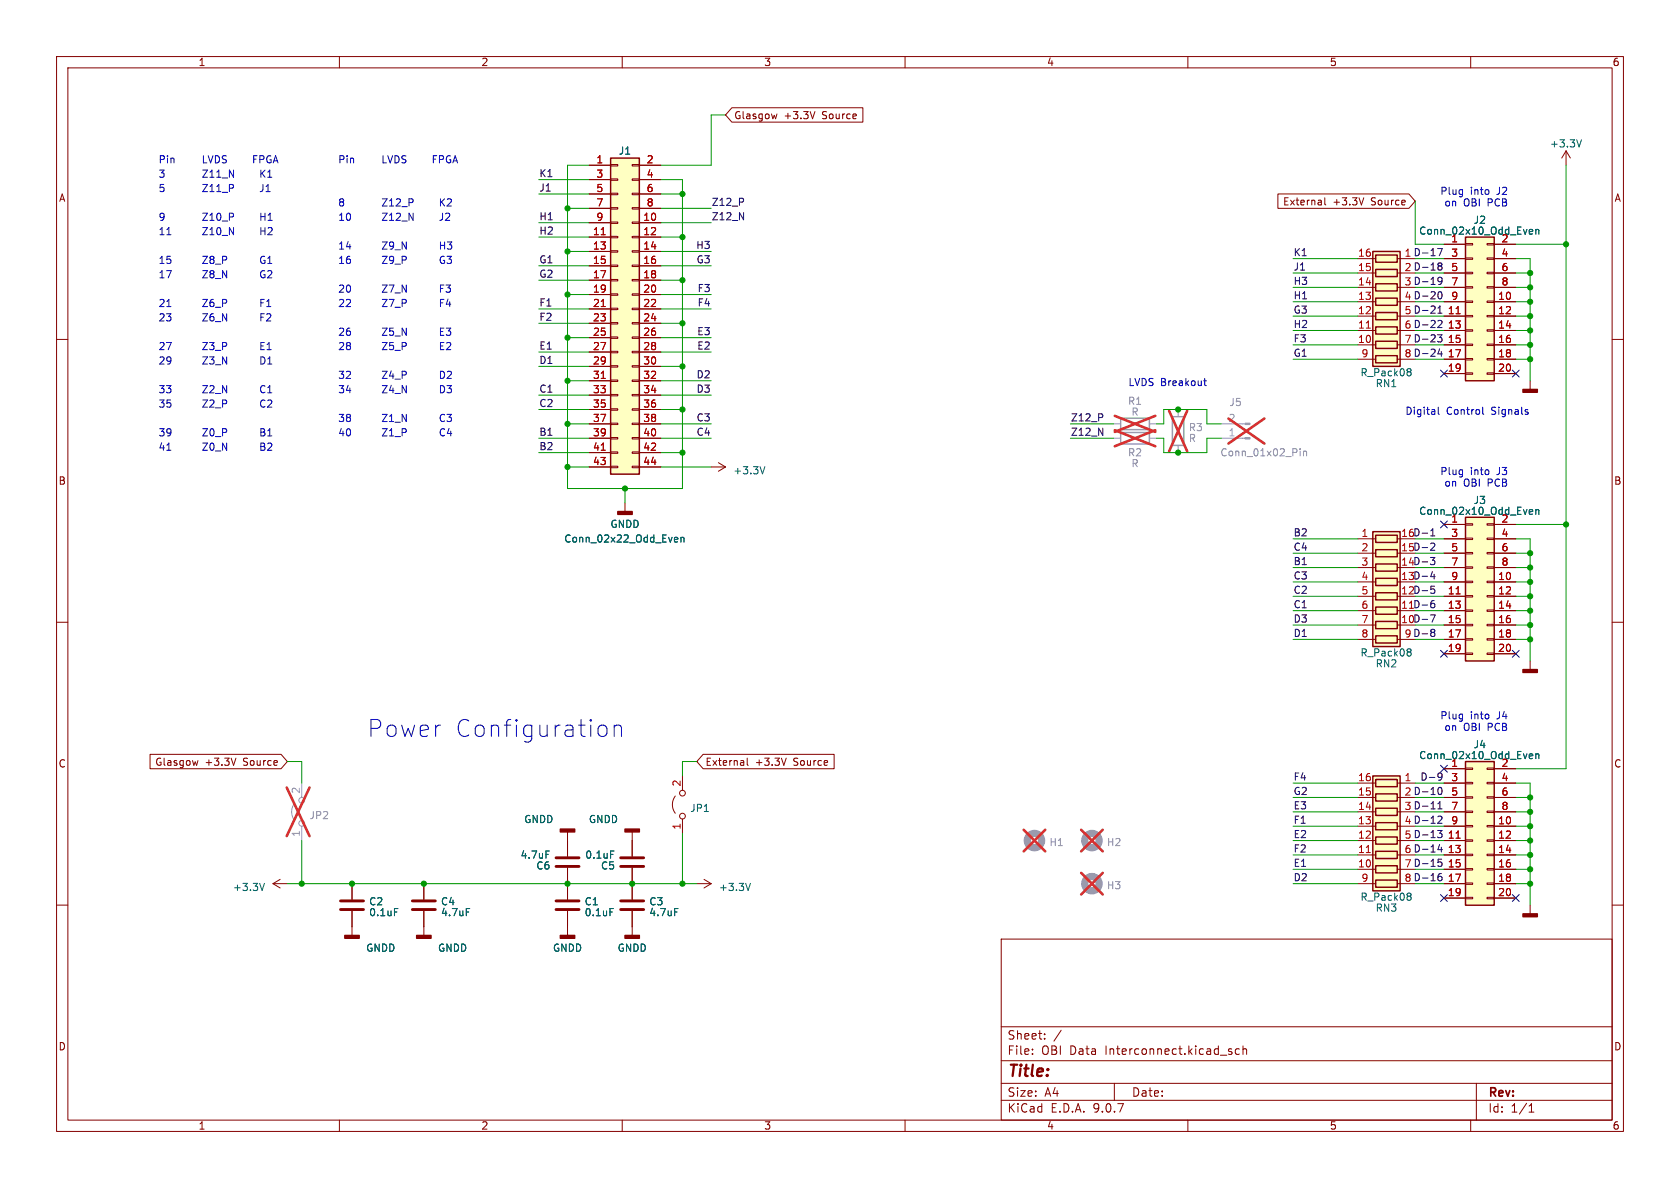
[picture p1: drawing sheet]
<svg xmlns="http://www.w3.org/2000/svg" width="297mm" height="210mm" viewBox="0 0 297 210" stroke-linecap="round" stroke-linejoin="round" font-family="sans-serif">
<g fill="none" stroke="#840000" stroke-width=".18">
<path d="M10 10h277v190h-277zM12 12h273v186h-273zM60 10v2M110 10v2M160 10v2M210 10v2M260 10v2M10 60h2M285 60h2M10 110h2M285 110h2M10 160h2"/>
<path d="M177 166h108v32h-108zM285 160h2M60 198v2M110 198v2M160 198v2M177 194.5h108M177 191.5h108M177 187.5h108M177 181.5h108M182.5 186.3v.1M182.5 185.5v.1M184.7 183.6v.1"/>
<path d="M184.7 182.8v.1M187.6 182.1l-1.3 2M197 191.5v3M210 198v2M217.4 185.9l.3 .1 .1 .2-.2 .2h-.3M217.4 185.4l.3 .1M219.1 185.5l-.4-.1-.3 .3v.4l.1 .2h.6M219.7 185.5l.3-.1 .3 .1 .1 .9M219.7 184.9v1.5M260 198v2M261 191.5v6.5M270.3 196.6h.9"/>
<path d="M270.3 195.5l.4-.4v1.5"/>
</g>
<g fill="none" stroke="#9c9b98" stroke-width=".18">
<path d="M53.3 138.4v2.6M52.1 142a2.54 2.54 0 0 0 0 3M53.3 146.1v2.5"/>
<circle cx="53.3" cy="145.5" r=".51"/>
<circle cx="53.3" cy="141.5" r=".51"/>
</g>
<path d="M50.7 139.2l4 8.6M54.7 139.2l-4 8.6" fill="none" stroke="#e12e31" stroke-width=".46"/>
<path d="M242.7 94h4.8v20.3h-4.8z" fill="#ffffc2"/>
<path d="M242.7 94h4.8v20.3h-4.8zM243.2 94.6h3.8v1.3h-3.8zM243.2 97.2h3.8v1.2h-3.8zM243.2 99.7h3.8v1.3h-3.8zM243.2 102.2h3.8v1.3h-3.8zM243.2 104.8h3.8v1.2h-3.8zM243.2 107.3h3.8v1.3h-3.8zM243.2 109.9h3.8v1.2h-3.8zM243.2 112.4h3.8v1.3h-3.8z" fill="none" stroke="#840000" stroke-width=".25"/>
<g fill="none" stroke="#840000" stroke-width=".18">
<path d="M240 95.3h3.2M240 97.8h3.2M247 95.3h.6M247 97.8h.6M240 100.3h3.2M240 102.9h3.2M240 105.4h3.2M240 108h3.2M240 110.5h3.2M240 113h3.2M247 100.3h.6M247 102.9h.6"/>
<path d="M247 105.4h.6M247 108h.6M247 110.5h.6M247 113h3.2M270.5 116.8v1.6"/>
</g>
<path d="M249 114.7h.2l.3 .2-.3 .3M249 115.2h.2M249.2 115.2l.3 .3v.2l-.2 .2-.3 .1" fill="none" stroke="#006464" stroke-width=".18"/>
<path d="M269.2 118.4h2.6v.5h-2.6z" fill="#840000" stroke="#840000" stroke-width=".25"/>
<path d="M259.1 91.4h5.1v25.4h-5.1z" fill="#ffffc2"/>
<path d="M259.1 91.4h5.1v25.4h-5.1z" fill="none" stroke="#840000" stroke-width=".25"/>
<g fill="none" stroke="#840000" stroke-width=".18">
<path d="M255.3 92.7h3.8M255.3 95.3h3.8M255.3 97.8h3.8M259.1 92.6h1.2v.2h-1.2zM259.1 95.1h1.2v.3h-1.2zM259.1 97.7h1.2v.2h-1.2zM262.9 92.6h1.3v.2h-1.3zM262.9 95.1h1.3v.3h-1.3zM262.9 97.7h1.3v.2h-1.3zM264.2 92.7h3.8M264.2 95.3h3.8M264.2 97.8h3.8"/>
<path d="M255.3 100.3h3.8M255.3 102.9h3.8M255.3 105.4h3.8M255.3 108h3.8M255.3 110.5h3.8M255.3 113h3.8M255.3 115.6h3.8M259.1 100.2h1.2v.3h-1.2zM259.1 102.7h1.2v.3h-1.2zM259.1 105.3h1.2v.2h-1.2zM259.1 107.8h1.2v.3h-1.2zM259.1 110.4h1.2v.2h-1.2z"/>
<path d="M259.1 112.9h1.2v.3h-1.2zM259.1 115.4h1.2v.3h-1.2zM262.9 100.2h1.3v.3h-1.3zM262.9 102.7h1.3v.3h-1.3zM262.9 105.3h1.3v.2h-1.3zM262.9 107.8h1.3v.3h-1.3zM262.9 110.4h1.3v.2h-1.3zM262.9 112.9h1.3v.3h-1.3zM262.9 115.4h1.3v.3h-1.3zM264.2 100.3h3.8M264.2 102.9h3.8M264.2 105.4h3.8"/>
<path d="M264.2 108h3.8M264.2 110.5h3.8M264.2 113h3.8M264.2 115.6h3.8"/>
</g>
<path d="M257.4 105h.7" fill="none" stroke="#a90000" stroke-width=".18"/>
<path d="M270.5 90.1h.4l.1 .3-.6 .1M270.9 90.9h-.4M271.5 90.2l.2-.1h.3l.1 .8M271.5 90.1v.8" fill="none" stroke="#006464" stroke-width=".18"/>
<path d="M259.1 41.9h5.1v25.4h-5.1z" fill="#ffffc2"/>
<path d="M259.1 41.9h5.1v25.4h-5.1z" fill="none" stroke="#840000" stroke-width=".25"/>
<g fill="none" stroke="#840000" stroke-width=".18">
<path d="M276.9 26.7l-.8 1.2M276.9 26.7l.7 1.2M276.9 26.7v2.5M255.3 43.2h3.8M255.3 45.7h3.8M255.3 48.3h3.8M255.3 50.8h3.8M255.3 53.3h3.8M255.3 55.9h3.8M255.3 58.4h3.8M259.1 43.1h1.2v.2h-1.2zM259.1 45.6h1.2v.2h-1.2z"/>
<path d="M259.1 48.1h1.2v.3h-1.2zM259.1 50.7h1.2v.2h-1.2zM259.1 53.2h1.2v.3h-1.2zM259.1 55.8h1.2v.2h-1.2zM259.1 58.3h1.2v.2h-1.2zM262.9 43.1h1.3v.2h-1.3zM262.9 45.6h1.3v.2h-1.3zM262.9 48.1h1.3v.3h-1.3zM262.9 50.7h1.3v.2h-1.3zM262.9 53.2h1.3v.3h-1.3zM262.9 55.8h1.3v.2h-1.3zM262.9 58.3h1.3v.2h-1.3z"/>
<path d="M264.2 43.2h3.8M264.2 45.7h3.8M264.2 48.3h3.8M264.2 50.8h3.8M264.2 53.3h3.8M264.2 55.9h3.8M264.2 58.4h3.8M255.3 61h3.8M255.3 63.5h3.8M255.3 66h3.8M259.1 60.8h1.2v.3h-1.2zM259.1 63.4h1.2v.2h-1.2z"/>
<path d="M259.1 65.9h1.2v.3h-1.2zM262.9 60.8h1.3v.3h-1.3zM262.9 63.4h1.3v.2h-1.3zM262.9 65.9h1.3v.3h-1.3zM264.2 61h3.8M264.2 63.5h3.8M264.2 66h3.8M270.5 160v1.5"/>
</g>
<path d="M257.4 55.5h.7" fill="none" stroke="#a90000" stroke-width=".18"/>
<path d="M279.6 24.7l-.4 1.3M270.5 40.6h.4l.1 .3-.6 .1M270.9 41.3l-.4 .1M271.5 40.7l.2-.1h.3l.1 .8M271.5 40.6v.8" fill="none" stroke="#006464" stroke-width=".18"/>
<path d="M269.2 161.5h2.6v.6h-2.6z" fill="#840000" stroke="#840000" stroke-width=".25"/>
<path d="M259.1 134.6h5.1v25.4h-5.1z" fill="#ffffc2"/>
<path d="M259.1 134.6h5.1v25.4h-5.1z" fill="none" stroke="#840000" stroke-width=".25"/>
<g fill="none" stroke="#840000" stroke-width=".18">
<path d="M110.5 88.9v1.5M125.7 82.6h2.6M127 81.8l1.3 .8M128.3 82.6l-1.3 .7M255.3 135.9h3.8M255.3 138.4h3.8M259.1 135.8h1.2v.2h-1.2zM259.1 138.3h1.2v.3h-1.2zM262.9 135.8h1.3v.2h-1.3zM262.9 138.3h1.3v.3h-1.3zM264.2 135.9h3.8M264.2 138.4h3.8"/>
<path d="M255.3 141h3.8M255.3 143.5h3.8M255.3 146.1h3.8M255.3 148.6h3.8M255.3 151.1h3.8M255.3 153.7h3.8M255.3 156.2h3.8M255.3 158.8h3.8M259.1 140.8h1.2v.3h-1.2zM259.1 143.4h1.2v.2h-1.2zM259.1 145.9h1.2v.3h-1.2zM259.1 148.5h1.2v.2h-1.2z"/>
<path d="M259.1 151h1.2v.3h-1.2zM259.1 153.5h1.2v.3h-1.2zM259.1 156.1h1.2v.2h-1.2zM259.1 158.6h1.2v.3h-1.2zM262.9 140.8h1.3v.3h-1.3zM262.9 143.4h1.3v.2h-1.3zM262.9 145.9h1.3v.3h-1.3zM262.9 148.5h1.3v.2h-1.3zM262.9 151h1.3v.3h-1.3zM262.9 153.5h1.3v.3h-1.3zM262.9 156.1h1.3v.2h-1.3zM262.9 158.6h1.3v.3h-1.3z"/>
<path d="M264.2 141h3.8M264.2 143.5h3.8M264.2 146.1h3.8M264.2 148.6h3.8M264.2 151.1h3.8M264.2 153.7h3.8M264.2 156.2h3.8M264.2 158.8h3.8"/>
</g>
<path d="M257.4 148.2h.7" fill="none" stroke="#a90000" stroke-width=".18"/>
<path d="M135.2 82.5l-.4 1.3M270.5 133.3h.4l.1 .3-.6 .1M270.9 134.1h-.4M271.5 133.4l.2-.1h.3l.1 .8M271.5 133.3v.8" fill="none" stroke="#006464" stroke-width=".18"/>
<path d="M198.1 76.5h5.1v2h-5.1zM198.1 73.9h5.1v2h-5.1zM207.3 73.7h2v5h-2z" fill="none" stroke="#9c9b98" stroke-width=".25"/>
<path d="M196.8 77.5h1.3M196.8 74.9h1.3M203.2 77.5h1.3M203.2 74.9h1.3M208.3 72.4v1.3M208.3 78.7v1.3M215.9 77.5h4.2M215.9 74.9h4.2" fill="none" stroke="#9c9b98" stroke-width=".18"/>
<path d="M197.1 76.1l7.1 2.8M197.1 73.5l7.1 2.8M204.2 76.1l-7.1 2.8M204.2 73.5l-7.1 2.8M206.7 72.6l3.2 7.2M209.9 72.6l-3.2 7.2M217.2 74l6.3 4.4M223.5 74l-6.3 4.4" fill="none" stroke="#e12e31" stroke-width=".46"/>
<g fill="#9c9b98" stroke="#9c9b98" stroke-width=".18">
<path d="M220.1 77.3h.9v.3h-.9z"/>
<path d="M220.1 74.8h.9v.3h-.9z"/>
</g>
<path d="M229.8 79.3v.1M229.8 79.7v.9M230.4 79.7v.9M230.4 79.9l.2-.2 .3 .1 .1 .8" fill="none" stroke="#939391" stroke-width=".18"/>
<path d="M109.2 90.4h2.6v.5h-2.6z" fill="#840000" stroke="#840000" stroke-width=".25"/>
<path d="M107.9 27.9h5.1v55.9h-5.1z" fill="#ffffc2"/>
<path d="M107.9 27.9h5.1v55.9h-5.1z" fill="none" stroke="#840000" stroke-width=".25"/>
<g fill="none" stroke="#840000" stroke-width=".18">
<path d="M104.1 29.2h3.8M104.1 31.8h3.8M104.1 34.3h3.8M104.1 36.8h3.8M104.1 39.4h3.8M107.9 29.1h1.3v.2h-1.3zM107.9 31.6h1.3v.3h-1.3zM107.9 34.2h1.3v.2h-1.3zM107.9 36.7h1.3v.3h-1.3zM107.9 39.2h1.3v.3h-1.3zM111.8 29.1h1.2v.2h-1.2zM111.8 31.6h1.2v.3h-1.2z"/>
<path d="M111.8 34.2h1.2v.2h-1.2zM111.8 36.7h1.2v.3h-1.2zM111.8 39.2h1.2v.3h-1.2zM113 29.2h3.8M113 31.8h3.8M113 34.3h3.8M113 36.8h3.8M113 39.4h3.8M104.1 41.9h3.8M104.1 44.5h3.8M104.1 47h3.8M104.1 49.5h3.8"/>
<path d="M104.1 52.1h3.8M104.1 54.6h3.8M104.1 57.2h3.8M104.1 59.7h3.8M107.9 41.8h1.3v.2h-1.3zM107.9 44.3h1.3v.3h-1.3zM107.9 46.9h1.3v.2h-1.3zM107.9 49.4h1.3v.3h-1.3zM107.9 51.9h1.3v.3h-1.3zM107.9 54.5h1.3v.2h-1.3zM107.9 57h1.3v.3h-1.3zM107.9 59.6h1.3v.2h-1.3z"/>
<path d="M111.8 41.8h1.2v.2h-1.2zM111.8 44.3h1.2v.3h-1.2zM111.8 46.9h1.2v.2h-1.2zM111.8 49.4h1.2v.3h-1.2zM111.8 51.9h1.2v.3h-1.2zM111.8 54.5h1.2v.2h-1.2zM111.8 57h1.2v.3h-1.2zM111.8 59.6h1.2v.2h-1.2zM113 41.9h3.8M113 44.5h3.8M113 47h3.8M113 49.5h3.8"/>
<path d="M113 52.1h3.8M113 54.6h3.8M113 57.2h3.8M113 59.7h3.8M104.1 62.2h3.8M104.1 64.8h3.8M104.1 67.3h3.8M104.1 69.9h3.8M104.1 72.4h3.8M104.1 74.9h3.8M104.1 77.5h3.8M107.9 62.1h1.3v.3h-1.3z"/>
<path d="M107.9 64.6h1.3v.3h-1.3zM107.9 67.2h1.3v.2h-1.3zM107.9 69.7h1.3v.3h-1.3zM107.9 72.3h1.3v.2h-1.3zM107.9 74.8h1.3v.3h-1.3zM107.9 77.3h1.3v.3h-1.3zM107.9 79.9h1.3v.2h-1.3zM111.8 62.1h1.2v.3h-1.2zM111.8 64.6h1.2v.3h-1.2zM111.8 67.2h1.2v.2h-1.2zM111.8 69.7h1.2v.3h-1.2zM111.8 72.3h1.2v.2h-1.2z"/>
<path d="M111.8 74.8h1.2v.3h-1.2zM111.8 77.3h1.2v.3h-1.2zM111.8 79.9h1.2v.2h-1.2zM113 62.2h3.8M113 64.8h3.8M113 67.3h3.8M113 69.9h3.8M113 72.4h3.8M113 74.9h3.8M113 77.5h3.8M270.5 67.3v1.5M104.1 80h3.8"/>
<path d="M104.1 82.6h3.8M107.9 82.4h1.3v.3h-1.3zM111.8 82.4h1.2v.3h-1.2zM113 80h3.8M113 82.6h3.8M120.6 137.2v2.5M48.3 156.2l1.2 .8M48.3 156.2h2.5M49.5 155.4l-1.2 .8M62.2 156.2v2.8M74.9 156.2v2.8M100.3 147.1v4.3"/>
<path d="M100.3 153.4v5.6M111.8 147.1v4.3M111.8 153.4v5.6M119.4 140.7a2.54 2.54 0 0 0 0 3.1M120.6 144.8v2.5M123.2 156.2h2.5M124.5 155.4l1.2 .8M125.7 156.2l-1.2 .8M62.2 161v4.4M74.9 161v4.4M100.3 161v4.4M111.8 161v4.4"/>
<circle cx="120.7" cy="144.3" r=".51"/>
<circle cx="120.7" cy="140.2" r=".51"/>
</g>
<path d="M106.3 41.5h.7M106.3 54.2h.7M106.3 66.9h.7M106.3 79.6h.7" fill="none" stroke="#a90000" stroke-width=".18"/>
<path d="M119.4 95h.4v.3l-.6 .1M119.8 95.8h-.4M120.4 95.1l.2-.1h.3v.8M120.4 95v.8M46.8 156.2l-.5 1.2M96.5 150.4h.6M107.9 150.4h.6M132.7 156.2l-.4 1.2M69.7 160.6h.6M82.4 160.6h.6M107.8 160.6h.6M119.3 160.6h.6" fill="none" stroke="#006464" stroke-width=".18"/>
<g fill="#840000" stroke="#840000" stroke-width=".25">
<path d="M269.2 68.8h2.6v.5h-2.6z"/>
<path d="M61 165.4h2.5v.5h-2.5z"/>
<path d="M73.7 165.4h2.5v.5h-2.5z"/>
<path d="M99.1 165.4h2.5v.5h-2.5z"/>
<path d="M110.5 165.4h2.5v.5h-2.5z"/>
<path d="M99.1 146.6h2.5v.5h-2.5z"/>
<path d="M110.5 146.6h2.5v.5h-2.5z"/>
</g>
<path d="M60.2 159.3h4.1M72.9 159.3h4.1M98.3 159.3h4.1M98.3 153.2h4.1M98.3 151.6h4.1M109.7 159.3h4.1M109.7 153.2h4.1M109.7 151.6h4.1M60.2 160.8h4.1M72.9 160.8h4.1M98.3 160.8h4.1M109.7 160.8h4.1" fill="none" stroke="#840000" stroke-width=".51"/>
<g fill="none" stroke="#9c9b98" stroke-width="1.3">
<circle cx="182.9" cy="148.6" r="1.27"/>
<circle cx="193" cy="156.2" r="1.27"/>
<circle cx="193" cy="148.6" r="1.27"/>
</g>
<path d="M181 146.7l3.8 3.8M184.8 146.7l-3.8 3.8M191.1 146.7l3.8 3.8M191.1 154.3l3.8 3.8M194.9 146.7l-3.8 3.8M194.9 154.3l-3.8 3.8" fill="none" stroke="#e12e31" stroke-width=".46"/>
<path d="M242.7 44.5h4.8v20.3h-4.8z" fill="#ffffc2"/>
<path d="M242.7 44.5h4.8v20.3h-4.8zM243.2 45.1h3.8v1.3h-3.8zM243.2 47.6h3.8v1.3h-3.8zM243.2 50.2h3.8v1.2h-3.8zM243.2 52.7h3.8v1.3h-3.8zM243.2 55.2h3.8v1.3h-3.8zM243.2 57.8h3.8v1.3h-3.8zM243.2 60.3h3.8v1.3h-3.8zM243.2 62.9h3.8v1.2h-3.8z" fill="none" stroke="#840000" stroke-width=".25"/>
<g fill="none" stroke="#840000" stroke-width=".18">
<path d="M240 45.7h3.2M240 48.3h3.2M240 50.8h3.2M240 53.3h3.2M240 55.9h3.2M240 58.4h3.2M247 45.7h3.2M247 48.3h.6M247 50.8h3.2M247 53.3h.6M247 55.9h3.2M247 58.4h3.2"/>
<path d="M240 61h3.2M240 63.5h3.2M247 61h3.2M247 63.5h3.2"/>
</g>
<path d="M241.5 58h.8" fill="none" stroke="#a90000" stroke-width=".18"/>
<path d="M249 65.2h.2l.3 .2-.3 .3M249 65.7h.2M249.2 65.7l.3 .3v.2l-.2 .2h-.3" fill="none" stroke="#006464" stroke-width=".18"/>
<path d="M242.7 137.2h4.8v20.3h-4.8z" fill="#ffffc2"/>
<path d="M242.7 137.2h4.8v20.3h-4.8zM243.2 137.8h3.8v1.3h-3.8zM243.2 140.3h3.8v1.3h-3.8zM243.2 142.9h3.8v1.2h-3.8zM243.2 145.4h3.8v1.3h-3.8zM243.2 148h3.8v1.2h-3.8zM243.2 150.5h3.8v1.3h-3.8zM243.2 153h3.8v1.3h-3.8zM243.2 155.6h3.8v1.2h-3.8z" fill="none" stroke="#840000" stroke-width=".25"/>
<g fill="none" stroke="#840000" stroke-width=".18">
<path d="M129.4 19h23.1v2.6h-23.1l-1.1-1.3zM144.1 19.7l-.5 1.3M104.1 29.2h3.8M104.1 31.8h3.8M104.1 34.3h3.8M104.1 36.8h3.8M104.1 39.4h3.8M113 29.2h3.8M113 31.8h3.8M113 34.3h3.8M113 36.8h3.8M113 39.4h3.8"/>
<path d="M137.4 20.1l-.3 .9M225.9 34.3h23.2l1.1 1.3-1.1 1.2h-23.2zM234.2 35v1l.2 .2M241.1 35l-.4 1.2M104.1 41.9h3.8M104.1 44.5h3.8M104.1 47h3.8M104.1 49.5h3.8M104.1 52.1h3.8M104.1 54.6h3.8M104.1 57.2h3.8M104.1 59.7h3.8"/>
<path d="M113 41.9h3.8M113 44.5h3.8M113 47h3.8M113 49.5h3.8M113 52.1h3.8M113 54.6h3.8M113 57.2h3.8M113 59.7h3.8M255.3 43.2h3.8M255.3 45.7h3.8M255.3 48.3h3.8M255.3 50.8h3.8"/>
<path d="M255.3 53.3h3.8M255.3 55.9h3.8M255.3 58.4h3.8M264.2 43.2h3.8M264.2 45.7h3.8M264.2 48.3h3.8M264.2 50.8h3.8M264.2 53.3h3.8M264.2 55.9h3.8M264.2 58.4h3.8M104.1 62.2h3.8M104.1 64.8h3.8"/>
<path d="M104.1 67.3h3.8M104.1 69.9h3.8M104.1 72.4h3.8M104.1 74.9h3.8M104.1 77.5h3.8M113 62.2h3.8M113 64.8h3.8M113 67.3h3.8M113 69.9h3.8M113 72.4h3.8M113 74.9h3.8M113 77.5h3.8"/>
<path d="M255.3 61h3.8M255.3 63.5h3.8M255.3 66h3.8M264.2 61h3.8M264.2 63.5h3.8M264.2 66h3.8M104.1 80h3.8M104.1 82.6h3.8M113 80h3.8M113 82.6h3.8M255.3 92.7h3.8M255.3 95.3h3.8"/>
<path d="M255.3 97.8h3.8M264.2 92.7h3.8M264.2 95.3h3.8M264.2 97.8h3.8M255.3 100.3h3.8M255.3 102.9h3.8M255.3 105.4h3.8M255.3 108h3.8M255.3 110.5h3.8M255.3 113h3.8M255.3 115.6h3.8M264.2 100.3h3.8"/>
<path d="M264.2 102.9h3.8M264.2 105.4h3.8M264.2 108h3.8M264.2 110.5h3.8M264.2 113h3.8M264.2 115.6h3.8M26.5 133.3h23.2l1.1 1.3-1.1 1.3h-23.2zM35 134.4l-.2 .9M41.7 134l-.4 1.3M124.3 133.3h23.2v2.6h-23.2l-1.1-1.3zM132.1 134v1.1l.2 .2M139 134l-.4 1.3"/>
<path d="M240 138.4h3.2M247 138.4h3.2M255.3 138.4h3.8M255.3 135.9h3.8M264.2 138.4h3.8M264.2 135.9h3.8M62.2 156.2v2.8M74.9 156.2v2.8M100.3 148.6v2.8M100.3 153.4v5.6M111.8 148.6v2.8M111.8 153.4v5.6"/>
<path d="M240 141h3.2M240 143.5h3.2M240 146.1h3.2M240 148.6h3.2M240 151.1h3.2M240 153.7h3.2M240 156.2h3.2M247 141h.6M247 143.5h3.2M247 146.1h.6M247 148.6h3.2M247 151.1h3.2"/>
<path d="M247 153.7h3.2M247 156.2h3.2M255.3 141h3.8M255.3 143.5h3.8M255.3 146.1h3.8M255.3 148.6h3.8M255.3 151.1h3.8M255.3 153.7h3.8M255.3 156.2h3.8M255.3 158.8h3.8M264.2 141h3.8M264.2 143.5h3.8"/>
<path d="M264.2 146.1h3.8M264.2 148.6h3.8M264.2 151.1h3.8M264.2 153.7h3.8M264.2 156.2h3.8M264.2 158.8h3.8M62.2 161v2.8M74.9 161v2.8M100.3 161v2.8M111.8 161v2.8"/>
</g>
<path d="M106.3 41.5h.7M106.3 54.2h.7M257.4 55.5h.7M106.3 66.9h.7M106.3 79.6h.7M257.4 105h.7M241.5 150.7h.8M257.4 148.2h.7" fill="none" stroke="#a90000" stroke-width=".18"/>
<g fill="none" stroke="#006464" stroke-width=".18">
<path d="M270.5 40.6h.4l.1 .3-.6 .1M270.9 41.3l-.4 .1M271.5 40.6v.8M271.5 40.7l.2-.1h.3l.1 .8M119.4 95h.4v.3l-.6 .1M119.8 95.8h-.4M120.4 95.1l.2-.1h.3v.8M120.4 95v.8M270.5 90.1h.4l.1 .3-.6 .1M270.9 90.9h-.4M271.5 90.1v.8M271.5 90.2l.2-.1h.3l.1 .8"/>
<path d="M270.5 133.3h.4l.1 .3-.6 .1M270.9 134.1h-.4M271.5 133.4l.2-.1h.3l.1 .8M271.5 133.3v.8M96.5 150.4h.6M107.9 150.4h.6M249 157.9h.2l.3 .2-.3 .3M249 158.4h.2M249.2 158.4l.3 .3v.2l-.2 .2h-.3M69.7 160.6h.6M82.4 160.6h.6M107.8 160.6h.6"/>
<path d="M119.3 160.6h.6"/>
</g>
<g fill="none" stroke="#0f0f0f" stroke-width=".18">
<path d="M254.1 59.2h.8l-.4 .5 .4 .1v.5l-.2 .1-.6-.1M254.1 43.9h.9l-.6 1.3M254.2 56.8l.5-.2 .2 .4-.8 .9h.8M254.2 54.5l.4-.4v1.3M254.2 55.4h.7M254.3 51.7l.2-.1a.68 .68 0 0 1 .4 .6 .68 .68 0 0 1-.4 .6l-.2-.1-.1-.4zM254.4 47l-.2-.2 .2-.3h.3l.2 .2-.2 .3M254.4 47l-.2 .3 .1 .3 .1 .1h.4l.1-.2v-.2l-.2-.3M254.4 47h.3M254.9 49.6l-.2 .2-.4-.1-.1-.1 .1-.5 .4-.1 .2 .1a.84 .84 0 0 1-.3 1.2h-.3M254.5 61.7l-.3 .9h.8M254.8 62.1v.9"/>
<path d="M252.9 98.5h.8l-.5 .5 .4 .2 .1 .4-.3 .2h-.3M252.9 94.7h.8M252.9 93.8l.4-.3v1.2M253.1 96l.4 .1 .2 .3-.8 .9h.8M252.9 108.7h.8l-.5 1.3M253 103.6h.6M253.1 111.7l.1 .1M253.1 111.3l.3-.1 .2 .2 .1 .1-.3 .3M253.1 106.7h.3l.3 .2-.2 .5h-.4M253.1 104.1h.3l.3 .3-.2 .4-.4 .1M253.2 111.8h.2M253.2 111.8l-.1 .1"/>
<path d="M253.2 101l-.3 .9h.8M253.4 111.8l.3 .2-.1 .4-.2 .1h-.3M253.5 106.2l-.4 .1M253.5 101.5v.9M254.3 139.3l.2-.1a.68 .68 0 0 1 .4 .6 .68 .68 0 0 1-.4 .7l-.2-.2-.1-.3zM254.3 136.7l.4-.1 .2 .2a.84 .84 0 0 1-.3 1.1h-.3M254.9 137.2l-.2 .2h-.4M254.1 146.8h.8l-.4 .5 .4 .1v.6l-.2 .1-.6-.1M254.2 144.4l.5-.1 .2 .3-.8 .9h.8M254.2 143h.7M254.2 142.1l.4-.4v1.3M254.5 149.3l-.3 .9h.8"/>
<path d="M254.8 154.4l-.4 .1a.86 .86 0 0 0 0 1.2l.5-.1v-.4l-.2-.3-.4 .1-.1 .2M254.8 149.8v.8M254.9 151.9h-.6l-.1 .6 .2-.1h.4l.1 .2v.4l-.2 .2-.5-.2"/>
</g>
<g fill="none" stroke="#009600" stroke-width=".18">
<path d="M95.2 39.4h8.9M95.2 31.8h8.9M95.2 34.3h8.9M100.3 36.8h3.8M104.1 29.2h-3.8v57.2h20.3v-54.6h-3.8M116.8 36.8h8.9M116.8 39.4h8.9M116.8 34.3h3.8M128.3 20.3h-2.6v8.9h-8.9M250.2 35.6v7.6h5.1M276.9 29.2v106.7h-8.9M95.2 54.6h8.9"/>
<path d="M95.2 57.2h8.9M95.2 41.9h8.9M95.2 49.5h8.9M95.2 47h8.9M100.3 52.1h3.8M100.3 59.7h3.8M100.3 44.5h3.8M116.8 52.1h8.9M116.8 54.6h8.9M116.8 57.2h3.8M116.8 59.7h8.9M116.8 44.5h8.9"/>
<path d="M116.8 41.9h3.8M116.8 49.5h3.8M116.8 47h8.9M228.6 53.3h11.4M228.6 50.8h11.4M228.6 48.3h11.4M228.6 45.7h11.4M228.6 55.9h11.4M228.6 58.4h11.4M250.2 53.3h5.1M250.2 50.8h5.1M250.2 48.3h5.1"/>
<path d="M250.2 45.7h5.1M250.2 55.9h5.1M250.2 58.4h5.1M268 53.3h2.5M268 50.8h2.5M268 45.7h2.5v21.6M268 48.3h2.5M268 43.2h8.9M268 55.9h2.5M268 58.4h2.5M95.2 72.4h8.9M95.2 77.5h8.9"/>
<path d="M95.2 62.2h8.9M95.2 69.9h8.9M95.2 64.8h8.9M100.3 74.9h3.8M100.3 67.3h3.8M116.8 74.9h8.9M116.8 72.4h3.8M116.8 77.5h8.9M116.8 62.2h8.9M116.8 69.9h8.9M116.8 67.3h8.9M116.8 64.8h3.8"/>
<path d="M189.2 74.9h7.6M189.2 77.5h7.6M204.5 74.9h1.2v-2.5h7.7v2.5h2.5M204.5 77.5h1.2v2.5h7.7v-2.5h2.5M228.6 63.5h11.4M228.6 61h11.4M250.2 63.5h5.1M250.2 61h5.1M268 63.5h2.5M268 61h2.5M95.2 80h8.9M100.3 82.6h3.8"/>
<path d="M110.5 86.4v2.5M116.8 80h3.8M116.8 82.6h8.9M228.6 95.3h11.4M228.6 97.8h11.4M250.2 95.3h5.1M250.2 97.8h5.1M268 95.3h2.5v21.5M268 97.8h2.5M268 92.7h8.9M228.6 100.3h11.4M228.6 110.5h11.4"/>
<path d="M228.6 108h11.4M228.6 102.9h11.4M228.6 105.4h11.4M228.6 113h11.4M250.2 100.3h5.1M250.2 110.5h5.1M250.2 108h5.1M250.2 102.9h5.1M250.2 105.4h5.1M250.2 113h5.1M268 100.3h2.5M268 110.5h2.5"/>
<path d="M268 108h2.5M268 102.9h2.5M268 105.4h2.5M268 113h2.5M50.8 134.6h2.5v3.8M123.2 134.6h-2.6v2.6M228.6 138.4h11.4M250.2 138.4h5.1M268 138.4h2.5v21.6M50.8 156.2h72.4M53.3 148.6v7.6M120.6 147.3v8.9"/>
<path d="M228.6 141h11.4M228.6 143.5h11.4M228.6 153.7h11.4M228.6 156.2h11.4M228.6 151.1h11.4M228.6 146.1h11.4M228.6 148.6h11.4M250.2 141h5.1M250.2 143.5h5.1M250.2 153.7h5.1M250.2 156.2h5.1M250.2 151.1h5.1"/>
<path d="M250.2 146.1h5.1M250.2 148.6h5.1M268 141h2.5M268 143.5h2.5M268 153.7h2.5M268 156.2h2.5M268 151.1h2.5M268 146.1h2.5M268 148.6h2.5"/>
</g>
<g fill="none" stroke="#000084" stroke-width=".18">
<path d="M254.7 65.4l1.2 1.2M255.9 65.4l-1.2 1.2M267.4 65.4l1.2 1.2M268.6 65.4l-1.2 1.2M254.7 92.1l1.2 1.2M255.9 92.1l-1.2 1.2M254.7 115l1.2 1.2M255.9 115l-1.2 1.2M267.4 115l1.2 1.2M268.6 115l-1.2 1.2M254.7 135.3l1.2 1.2M255.9 135.3l-1.2 1.2"/>
<path d="M254.7 158.1l1.2 1.3M255.9 158.1l-1.2 1.3M267.4 158.1l1.2 1.3M268.6 158.1l-1.2 1.3"/>
</g>
<path d="M29.5 41.5h.7M29.5 54.2h.7M29.5 79.6h.7M212.8 67.3h.5M213 66.9v1.1l.3 .2M254.3 72v1.1l.1 .1M262.1 72v1.1l.2 .1M270.1 72.9v.3M106 128.3a.81 .81 0 0 1 1.3 .5v.8a.81 .81 0 0 1-1.3 .4M108.6 128.5a.75 .75 0 0 1 1.3 .1v1.6M108.6 128.2v2" fill="none" stroke="#0000c2" stroke-width=".18"/>
<g fill="#009600" stroke="#009600" stroke-width=".18">
<circle cx="100.3" cy="74.9" r=".46"/>
<circle cx="100.3" cy="52.1" r=".46"/>
<circle cx="100.3" cy="67.3" r=".46"/>
<circle cx="100.3" cy="59.7" r=".46"/>
<circle cx="120.6" cy="72.4" r=".46"/>
<circle cx="120.6" cy="80" r=".46"/>
<circle cx="100.3" cy="82.6" r=".46"/>
<circle cx="110.5" cy="86.4" r=".46"/>
<circle cx="111.8" cy="156.2" r=".46"/>
<circle cx="100.3" cy="156.2" r=".46"/>
<circle cx="120.6" cy="156.2" r=".46"/>
<circle cx="74.9" cy="156.2" r=".46"/>
<circle cx="62.2" cy="156.2" r=".46"/>
<circle cx="53.3" cy="156.2" r=".46"/>
<circle cx="100.3" cy="36.8" r=".46"/>
<circle cx="120.6" cy="34.3" r=".46"/>
<circle cx="120.6" cy="64.8" r=".46"/>
<circle cx="120.6" cy="49.5" r=".46"/>
<circle cx="120.6" cy="57.2" r=".46"/>
<circle cx="120.6" cy="41.9" r=".46"/>
<circle cx="100.3" cy="44.5" r=".46"/>
<circle cx="208.3" cy="72.4" r=".46"/>
<circle cx="208.3" cy="80" r=".46"/>
<circle cx="270.5" cy="141" r=".46"/>
<circle cx="270.5" cy="151.1" r=".46"/>
<circle cx="270.5" cy="148.6" r=".46"/>
<circle cx="270.5" cy="146.1" r=".46"/>
<circle cx="270.5" cy="153.7" r=".46"/>
<circle cx="270.5" cy="156.2" r=".46"/>
<circle cx="270.5" cy="143.5" r=".46"/>
<circle cx="270.5" cy="100.3" r=".46"/>
<circle cx="276.9" cy="92.7" r=".46"/>
<circle cx="270.5" cy="97.8" r=".46"/>
<circle cx="270.5" cy="50.8" r=".46"/>
<circle cx="270.5" cy="53.3" r=".46"/>
<circle cx="270.5" cy="63.5" r=".46"/>
<circle cx="270.5" cy="48.3" r=".46"/>
<circle cx="270.5" cy="58.4" r=".46"/>
<circle cx="270.5" cy="55.9" r=".46"/>
<circle cx="276.9" cy="43.2" r=".46"/>
<circle cx="270.5" cy="61" r=".46"/>
<circle cx="270.5" cy="113" r=".46"/>
<circle cx="270.5" cy="108" r=".46"/>
<circle cx="270.5" cy="102.9" r=".46"/>
<circle cx="270.5" cy="105.4" r=".46"/>
<circle cx="270.5" cy="110.5" r=".46"/>
</g>
<g font-size="4.2" fill="#0000c2">
<text x="64.8" y="130.6">Power</text>
<text x="80.2" y="130.6">Configuration</text>
</g>
<text font-size="2.8" fill="#840000" x="178" y="190.9">Title:</text>
<g font-size="2.1" fill="#840000">
<text x="178" y="184">Sheet:</text>
<text x="178" y="186.7">File:</text>
<text x="184.1" y="186.7">OBI</text>
<text x="189.2" y="186.7">Data</text>
<text x="195.5" y="186.7">Interconnect.kicad_sch</text>
<text x="178" y="196.9">KiCad</text>
<text x="178" y="194.1">Size:</text>
<text x="184.7" y="194.1">A4</text>
<text x="185.7" y="196.9">E.D.A.</text>
<text x="193.3" y="196.9">9.0.7</text>
<text x="200" y="194.1">Date:</text>
<text x="263" y="194.3">Rev:</text>
<text x="263" y="196.9">Id:</text>
<text x="267.1" y="196.9">1/1</text>
</g>
<g font-size="1.8" fill="#840000">
<text x="35" y="11.9">1</text>
<text x="85" y="11.9">2</text>
<text x="135" y="11.9">3</text>
<text x="185" y="11.9">4</text>
<text x="235" y="11.9">5</text>
<text x="285" y="11.9">6</text>
<text x="129.7" y="21.3">Glasgow</text>
<text x="138.6" y="21.3">+3.3V</text>
<text x="145.5" y="21.3">Source</text>
<text x="10.3" y="35.9">A</text>
<text x="285.3" y="35.9">A</text>
<text x="226.7" y="36.5">External</text>
<text x="235.6" y="36.5">+3.3V</text>
<text x="242.5" y="36.5">Source</text>
<text x="10.3" y="85.9">B</text>
<text x="285.3" y="85.9">B</text>
<text x="10.3" y="135.9">C</text>
<text x="27.3" y="135.6">Glasgow</text>
<text x="36.2" y="135.6">+3.3V</text>
<text x="43.1" y="135.6">Source</text>
<text x="124.6" y="135.6">External</text>
<text x="133.5" y="135.6">+3.3V</text>
<text x="140.4" y="135.6">Source</text>
<text x="285.3" y="135.9">C</text>
<text x="10.3" y="185.9">D</text>
<text x="285.3" y="185.9">D</text>
<text x="35" y="199.9">1</text>
<text x="85" y="199.9">2</text>
<text x="135" y="199.9">3</text>
<text x="185" y="199.9">4</text>
<text x="235" y="199.9">5</text>
<text x="285" y="199.9">6</text>
</g>
<g font-size="1.8" fill="#0000c2">
<text x="27.9" y="29">Pin</text>
<text x="35.6" y="29">LVDS</text>
<text x="44.4" y="29">FPGA</text>
<text x="59.7" y="29">Pin</text>
<text x="67.3" y="29">LVDS</text>
<text x="76.2" y="29">FPGA</text>
<text x="27.9" y="34">5</text>
<text x="27.9" y="31.5">3</text>
<text x="35.6" y="31.5">Z11_N</text>
<text x="35.6" y="34">Z11_P</text>
<text x="45.7" y="31.5">K1</text>
<text x="45.7" y="34">J1</text>
<text x="254.5" y="34.5">Plug</text>
<text x="259.9" y="34.5">into</text>
<text x="264.7" y="34.5">J2</text>
<text x="27.9" y="39.1">9</text>
<text x="27.9" y="41.7">11</text>
<text x="35.6" y="39.1">Z10_P</text>
<text x="35.6" y="41.7">Z10_N</text>
<text x="45.7" y="41.7">H2</text>
<text x="45.7" y="39.1">H1</text>
<text x="59.7" y="36.6">8</text>
<text x="59.7" y="39.1">10</text>
<text x="67.3" y="36.6">Z12_P</text>
<text x="67.3" y="39.1">Z12_N</text>
<text x="77.5" y="39.1">J2</text>
<text x="77.5" y="36.6">K2</text>
<text x="255.2" y="36.6">on</text>
<text x="258.7" y="36.6">OBI</text>
<text x="263.1" y="36.6">PCB</text>
<text x="27.9" y="46.7">15</text>
<text x="35.6" y="46.7">Z8_P</text>
<text x="45.7" y="46.7">G1</text>
<text x="59.7" y="46.7">16</text>
<text x="59.7" y="44.2">14</text>
<text x="67.3" y="46.7">Z9_P</text>
<text x="67.3" y="44.2">Z9_N</text>
<text x="77.5" y="44.2">H3</text>
<text x="77.5" y="46.7">G3</text>
<text x="27.9" y="49.3">17</text>
<text x="35.6" y="49.3">Z8_N</text>
<text x="45.7" y="49.3">G2</text>
<text x="59.7" y="51.8">20</text>
<text x="67.3" y="51.8">Z7_N</text>
<text x="77.5" y="51.8">F3</text>
<text x="27.9" y="54.4">21</text>
<text x="27.9" y="56.9">23</text>
<text x="35.6" y="56.9">Z6_N</text>
<text x="35.6" y="54.4">Z6_P</text>
<text x="45.7" y="54.4">F1</text>
<text x="45.7" y="56.9">F2</text>
<text x="59.7" y="54.4">22</text>
<text x="59.7" y="59.4">26</text>
<text x="67.3" y="59.4">Z5_N</text>
<text x="67.3" y="54.4">Z7_P</text>
<text x="77.5" y="54.4">F4</text>
<text x="77.5" y="59.4">E3</text>
<text x="27.9" y="64.5">29</text>
<text x="27.9" y="62">27</text>
<text x="35.6" y="62">Z3_P</text>
<text x="35.6" y="64.5">Z3_N</text>
<text x="45.7" y="62">E1</text>
<text x="45.7" y="64.5">D1</text>
<text x="59.7" y="62">28</text>
<text x="67.3" y="62">Z5_P</text>
<text x="77.5" y="62">E2</text>
<text x="27.9" y="69.6">33</text>
<text x="35.6" y="69.6">Z2_N</text>
<text x="45.7" y="69.6">C1</text>
<text x="59.7" y="67.1">32</text>
<text x="59.7" y="69.6">34</text>
<text x="67.3" y="69.6">Z4_N</text>
<text x="67.3" y="67.1">Z4_P</text>
<text x="77.5" y="67.1">D2</text>
<text x="77.5" y="69.6">D3</text>
<text x="199.4" y="68.3">LVDS Breakout</text>
<text x="27.9" y="72.1">35</text>
<text x="27.9" y="77.2">39</text>
<text x="35.6" y="72.1">Z2_P</text>
<text x="35.6" y="77.2">Z0_P</text>
<text x="45.7" y="77.2">B1</text>
<text x="45.7" y="72.1">C2</text>
<text x="59.7" y="77.2">40</text>
<text x="59.7" y="74.7">38</text>
<text x="67.3" y="77.2">Z1_P</text>
<text x="67.3" y="74.7">Z1_N</text>
<text x="77.5" y="74.7">C3</text>
<text x="77.5" y="77.2">C4</text>
<text x="248.4" y="73.4">Digital</text>
<text x="255.7" y="73.4">Control</text>
<text x="263.8" y="73.4">Signals</text>
<text x="27.9" y="79.8">41</text>
<text x="35.6" y="79.8">Z0_N</text>
<text x="45.7" y="79.8">B2</text>
<text x="254.5" y="84.1">Plug</text>
<text x="255.2" y="86.1">on</text>
<text x="258.7" y="86.1">OBI</text>
<text x="259.9" y="84.1">into</text>
<text x="263.1" y="86.1">PCB</text>
<text x="264.7" y="84.1">J3</text>
<text x="254.5" y="127.2">Plug</text>
<text x="255.2" y="129.3">on</text>
<text x="258.7" y="129.3">OBI</text>
<text x="259.9" y="127.2">into</text>
<text x="263.1" y="129.3">PCB</text>
<text x="264.7" y="127.2">J4</text>
</g>
<g font-size="1.8" fill="#a90000">
<text x="105.3" y="29">1</text>
<text x="114.2" y="29">2</text>
<text x="105.3" y="31.5">3</text>
<text x="105.3" y="34">5</text>
<text x="114.2" y="31.5">4</text>
<text x="114.2" y="34">6</text>
<text x="104.7" y="41.7">11</text>
<text x="105.3" y="36.6">7</text>
<text x="105.3" y="39.1">9</text>
<text x="113.6" y="39.1">10</text>
<text x="113.6" y="41.7">12</text>
<text x="114.2" y="36.6">8</text>
<text x="104.7" y="44.2">13</text>
<text x="104.7" y="46.7">15</text>
<text x="113.6" y="44.2">14</text>
<text x="113.6" y="46.7">16</text>
<text x="240" y="45.5">16</text>
<text x="256.5" y="42.9">1</text>
<text x="256.5" y="45.5">3</text>
<text x="265.4" y="42.9">2</text>
<text x="265.4" y="45.5">4</text>
<text x="104.7" y="49.3">17</text>
<text x="104.7" y="51.8">19</text>
<text x="113.6" y="49.3">18</text>
<text x="113.6" y="51.8">20</text>
<text x="240" y="48">15</text>
<text x="240" y="50.5">14</text>
<text x="240" y="53.1">13</text>
<text x="256.5" y="48">5</text>
<text x="256.5" y="50.5">7</text>
<text x="256.5" y="53.1">9</text>
<text x="264.8" y="53.1">10</text>
<text x="265.4" y="48">6</text>
<text x="265.4" y="50.5">8</text>
<text x="104.7" y="54.4">21</text>
<text x="104.7" y="56.9">23</text>
<text x="104.7" y="59.4">25</text>
<text x="113.6" y="54.4">22</text>
<text x="113.6" y="56.9">24</text>
<text x="113.6" y="59.4">26</text>
<text x="240" y="55.6">12</text>
<text x="240" y="58.2">11</text>
<text x="255.9" y="55.6">11</text>
<text x="255.9" y="58.2">13</text>
<text x="264.8" y="55.6">12</text>
<text x="264.8" y="58.2">14</text>
<text x="104.7" y="62">27</text>
<text x="104.7" y="64.5">29</text>
<text x="113.6" y="62">28</text>
<text x="113.6" y="64.5">30</text>
<text x="240" y="60.7">10</text>
<text x="240.6" y="63.2">9</text>
<text x="255.9" y="60.7">15</text>
<text x="255.9" y="63.2">17</text>
<text x="255.9" y="65.8">19</text>
<text x="264.8" y="60.7">16</text>
<text x="264.8" y="63.2">18</text>
<text x="264.8" y="65.8">20</text>
<text x="104.7" y="67.1">31</text>
<text x="104.7" y="69.6">33</text>
<text x="113.6" y="67.1">32</text>
<text x="113.6" y="69.6">34</text>
<text x="104.7" y="72.1">35</text>
<text x="104.7" y="74.7">37</text>
<text x="104.7" y="77.2">39</text>
<text x="113.6" y="72.1">36</text>
<text x="113.6" y="74.7">38</text>
<text x="113.6" y="77.2">40</text>
<text x="104.7" y="79.8">41</text>
<text x="104.7" y="82.3">43</text>
<text x="113.6" y="79.8">42</text>
<text x="113.6" y="82.3">44</text>
<text x="240.6" y="95">1</text>
<text x="256.5" y="92.5">1</text>
<text x="256.5" y="95">3</text>
<text x="265.4" y="92.5">2</text>
<text x="265.4" y="95">4</text>
<text x="240.6" y="97.5">2</text>
<text x="240.6" y="100.1">3</text>
<text x="256.5" y="97.5">5</text>
<text x="256.5" y="100.1">7</text>
<text x="265.4" y="97.5">6</text>
<text x="265.4" y="100.1">8</text>
<text x="240.6" y="102.6">4</text>
<text x="240.6" y="105.2">5</text>
<text x="240.6" y="107.7">6</text>
<text x="255.9" y="105.2">11</text>
<text x="255.9" y="107.7">13</text>
<text x="256.5" y="102.6">9</text>
<text x="264.8" y="102.6">10</text>
<text x="264.8" y="105.2">12</text>
<text x="264.8" y="107.7">14</text>
<text x="240.6" y="110.2">7</text>
<text x="240.6" y="112.8">8</text>
<text x="255.9" y="110.2">15</text>
<text x="255.9" y="112.8">17</text>
<text x="264.8" y="110.2">16</text>
<text x="264.8" y="112.8">18</text>
<text x="255.9" y="115.3">19</text>
<text x="264.8" y="115.3">20</text>
<text x="256.5" y="135.6">1</text>
<text x="265.4" y="135.6">2</text>
<text x="120.4" y="139.1" transform="rotate(-90 120.4 139.1)">2</text>
<text x="240" y="138.2">16</text>
<text x="240" y="140.7">15</text>
<text x="240" y="143.3">14</text>
<text x="248.2" y="138.2">1</text>
<text x="256.5" y="138.2">3</text>
<text x="256.5" y="140.7">5</text>
<text x="256.5" y="143.3">7</text>
<text x="265.4" y="138.2">4</text>
<text x="265.4" y="140.7">6</text>
<text x="265.4" y="143.3">8</text>
<text x="120.4" y="146.8" transform="rotate(-90 120.4 146.8)">1</text>
<text x="240" y="145.8">13</text>
<text x="240" y="148.3">12</text>
<text x="255.9" y="148.3">11</text>
<text x="256.5" y="145.8">9</text>
<text x="264.8" y="145.8">10</text>
<text x="264.8" y="148.3">12</text>
<text x="240" y="150.9">11</text>
<text x="240" y="153.4">10</text>
<text x="240.6" y="156">9</text>
<text x="255.9" y="150.9">13</text>
<text x="255.9" y="153.4">15</text>
<text x="255.9" y="156">17</text>
<text x="264.8" y="150.9">14</text>
<text x="264.8" y="153.4">16</text>
<text x="264.8" y="156">18</text>
<text x="255.9" y="158.5">19</text>
<text x="264.8" y="158.5">20</text>
</g>
<g font-size="1.8" fill="#006464">
<text x="109.3" y="27.5">J1</text>
<text x="273.9" y="26.3">+3.3V</text>
<text x="250.8" y="41.7">Conn_02x10_Odd_Even</text>
<text x="260.4" y="39.8">J2</text>
<text x="240.4" y="66.7">R_Pack08</text>
<text x="243.1" y="68.6">RN1</text>
<text x="129.5" y="84">+3.3V</text>
<text x="260.4" y="89.3">J3</text>
<text x="107.8" y="93.5">GNDD</text>
<text x="250.8" y="91.2">Conn_02x10_Odd_Even</text>
<text x="99.7" y="96.1">Conn_02x22_Odd_Even</text>
<text x="240.4" y="116.3">R_Pack08</text>
<text x="243.1" y="118.2">RN2</text>
<text x="250.8" y="134.4">Conn_02x10_Odd_Even</text>
<text x="260.4" y="132.5">J4</text>
<text x="121.9" y="143.7">JP1</text>
<text x="92.6" y="145.7">GNDD</text>
<text x="104" y="145.7">GNDD</text>
<text x="91.9" y="152">4.7uF</text>
<text x="94.7" y="153.9">C6</text>
<text x="103.4" y="152">0.1uF</text>
<text x="106.1" y="153.9">C5</text>
<text x="41.1" y="157.7">+3.3V</text>
<text x="65.2" y="160.2">C2</text>
<text x="77.9" y="160.2">C4</text>
<text x="103.3" y="160.2">C1</text>
<text x="114.7" y="160.2">C3</text>
<text x="127" y="157.7">+3.3V</text>
<text x="240.4" y="159.4">R_Pack08</text>
<text x="243.1" y="161.4">RN3</text>
<text x="65.2" y="162.2">0.1uF</text>
<text x="77.9" y="162.2">4.7uF</text>
<text x="103.3" y="162.2">0.1uF</text>
<text x="114.7" y="162.2">4.7uF</text>
<text x="64.6" y="168.4">GNDD</text>
<text x="77.3" y="168.4">GNDD</text>
<text x="97.7" y="168.4">GNDD</text>
<text x="109.1" y="168.4">GNDD</text>
</g>
<g font-size="1.8" fill="#0f0f0f">
<text x="95.2" y="31.4">K1</text>
<text x="95.2" y="33.9">J1</text>
<text x="95.2" y="39">H1</text>
<text x="95.2" y="41.6">H2</text>
<text x="125.7" y="36.5">Z12_P</text>
<text x="125.7" y="39">Z12_N</text>
<text x="95.2" y="46.6">G1</text>
<text x="123" y="44.1">H3</text>
<text x="123" y="46.6">G3</text>
<text x="228.6" y="45.4">K1</text>
<text x="228.6" y="47.9">J1</text>
<text x="248.2" y="45.5">1 D-17</text>
<text x="95.2" y="49.2">G2</text>
<text x="123.2" y="51.7">F3</text>
<text x="228.6" y="50.5">H3</text>
<text x="228.6" y="53">H1</text>
<text x="248.2" y="48">2 D-18</text>
<text x="248.2" y="50.5">3 D-19</text>
<text x="248.2" y="53.1">4 D-20</text>
<text x="95.2" y="56.8">F2</text>
<text x="95.2" y="54.3">F1</text>
<text x="123.2" y="59.3">E3</text>
<text x="123.2" y="54.3">F4</text>
<text x="228.6" y="55.5">G3</text>
<text x="228.6" y="58.1">H2</text>
<text x="248.2" y="55.6">5 D-21</text>
<text x="248.2" y="58.2">6 D-22</text>
<text x="95.2" y="64.4">D1</text>
<text x="95.2" y="61.9">E1</text>
<text x="123.2" y="61.9">E2</text>
<text x="228.6" y="60.6">F3</text>
<text x="228.6" y="63.2">G1</text>
<text x="248.2" y="60.7">7 D-23</text>
<text x="248.2" y="63.2">8 D-24</text>
<text x="95.2" y="69.5">C1</text>
<text x="123" y="67">D2</text>
<text x="123" y="69.5">D3</text>
<text x="95.2" y="72">C2</text>
<text x="95.2" y="77.1">B1</text>
<text x="123" y="77.1">C4</text>
<text x="123" y="74.6">C3</text>
<text x="189.2" y="74.6">Z12_P</text>
<text x="189.2" y="77.1">Z12_N</text>
<text x="95.2" y="79.7">B2</text>
<text x="228.6" y="94.9">B2</text>
<text x="247.6" y="95">16D-1</text>
<text x="228.6" y="97.4">C4</text>
<text x="228.6" y="100">B1</text>
<text x="247.6" y="97.5">15D-2</text>
<text x="247.6" y="100.1">14D-3</text>
<text x="228.6" y="102.5">C3</text>
<text x="228.6" y="107.6">C1</text>
<text x="228.6" y="105.1">C2</text>
<text x="247.6" y="102.6">13D-4</text>
<text x="247.6" y="105.2">12D-5</text>
<text x="247.6" y="107.7">11D-6</text>
<text x="228.6" y="112.7">D1</text>
<text x="228.6" y="110.1">D3</text>
<text x="247.6" y="110.2">10D-7</text>
<text x="248.2" y="112.8">9 D-8</text>
<text x="228.6" y="140.6">G2</text>
<text x="228.6" y="138.1">F4</text>
<text x="228.6" y="143.2">E3</text>
<text x="248.2" y="140.7">2 D-10</text>
<text x="248.2" y="143.3">3 D-11</text>
<text x="251" y="138.1">D-9</text>
<text x="228.6" y="145.7">F1</text>
<text x="228.6" y="148.2">E2</text>
<text x="248.2" y="145.8">4 D-12</text>
<text x="248.2" y="148.3">5 D-13</text>
<text x="228.6" y="153.3">E1</text>
<text x="228.6" y="155.9">D2</text>
<text x="228.6" y="150.8">F2</text>
<text x="248.2" y="150.9">6 D-14</text>
<text x="248.2" y="153.4">7 D-15</text>
<text x="248.2" y="156">8 D-16</text>
</g>
<g font-size="1.8" fill="#939391">
<text x="199.3" y="71.8">R1</text>
<text x="217.2" y="72">J5</text>
<text x="199.9" y="73.7">R</text>
<text x="210.1" y="76.4">R3</text>
<text x="199.3" y="80.9">R2</text>
<text x="199.9" y="82.8">R</text>
<text x="210.1" y="78.3">R</text>
<text x="215.6" y="80.9">Conn_01x02_Pin</text>
<text x="54.6" y="145">JP2</text>
<text x="185.4" y="149.8">H1</text>
<text x="195.6" y="149.8">H2</text>
<text x="195.6" y="157.4">H3</text>
</g>
<g font-size="1.8" fill="#a5a4a2">
<text x="217.1" y="77.2">1</text>
<text x="217.1" y="74.7">2</text>
<text x="53.1" y="140.4" transform="rotate(-90 53.1 140.4)">2</text>
<text x="53.1" y="148" transform="rotate(-90 53.1 148)">1</text>
</g>
</svg>
